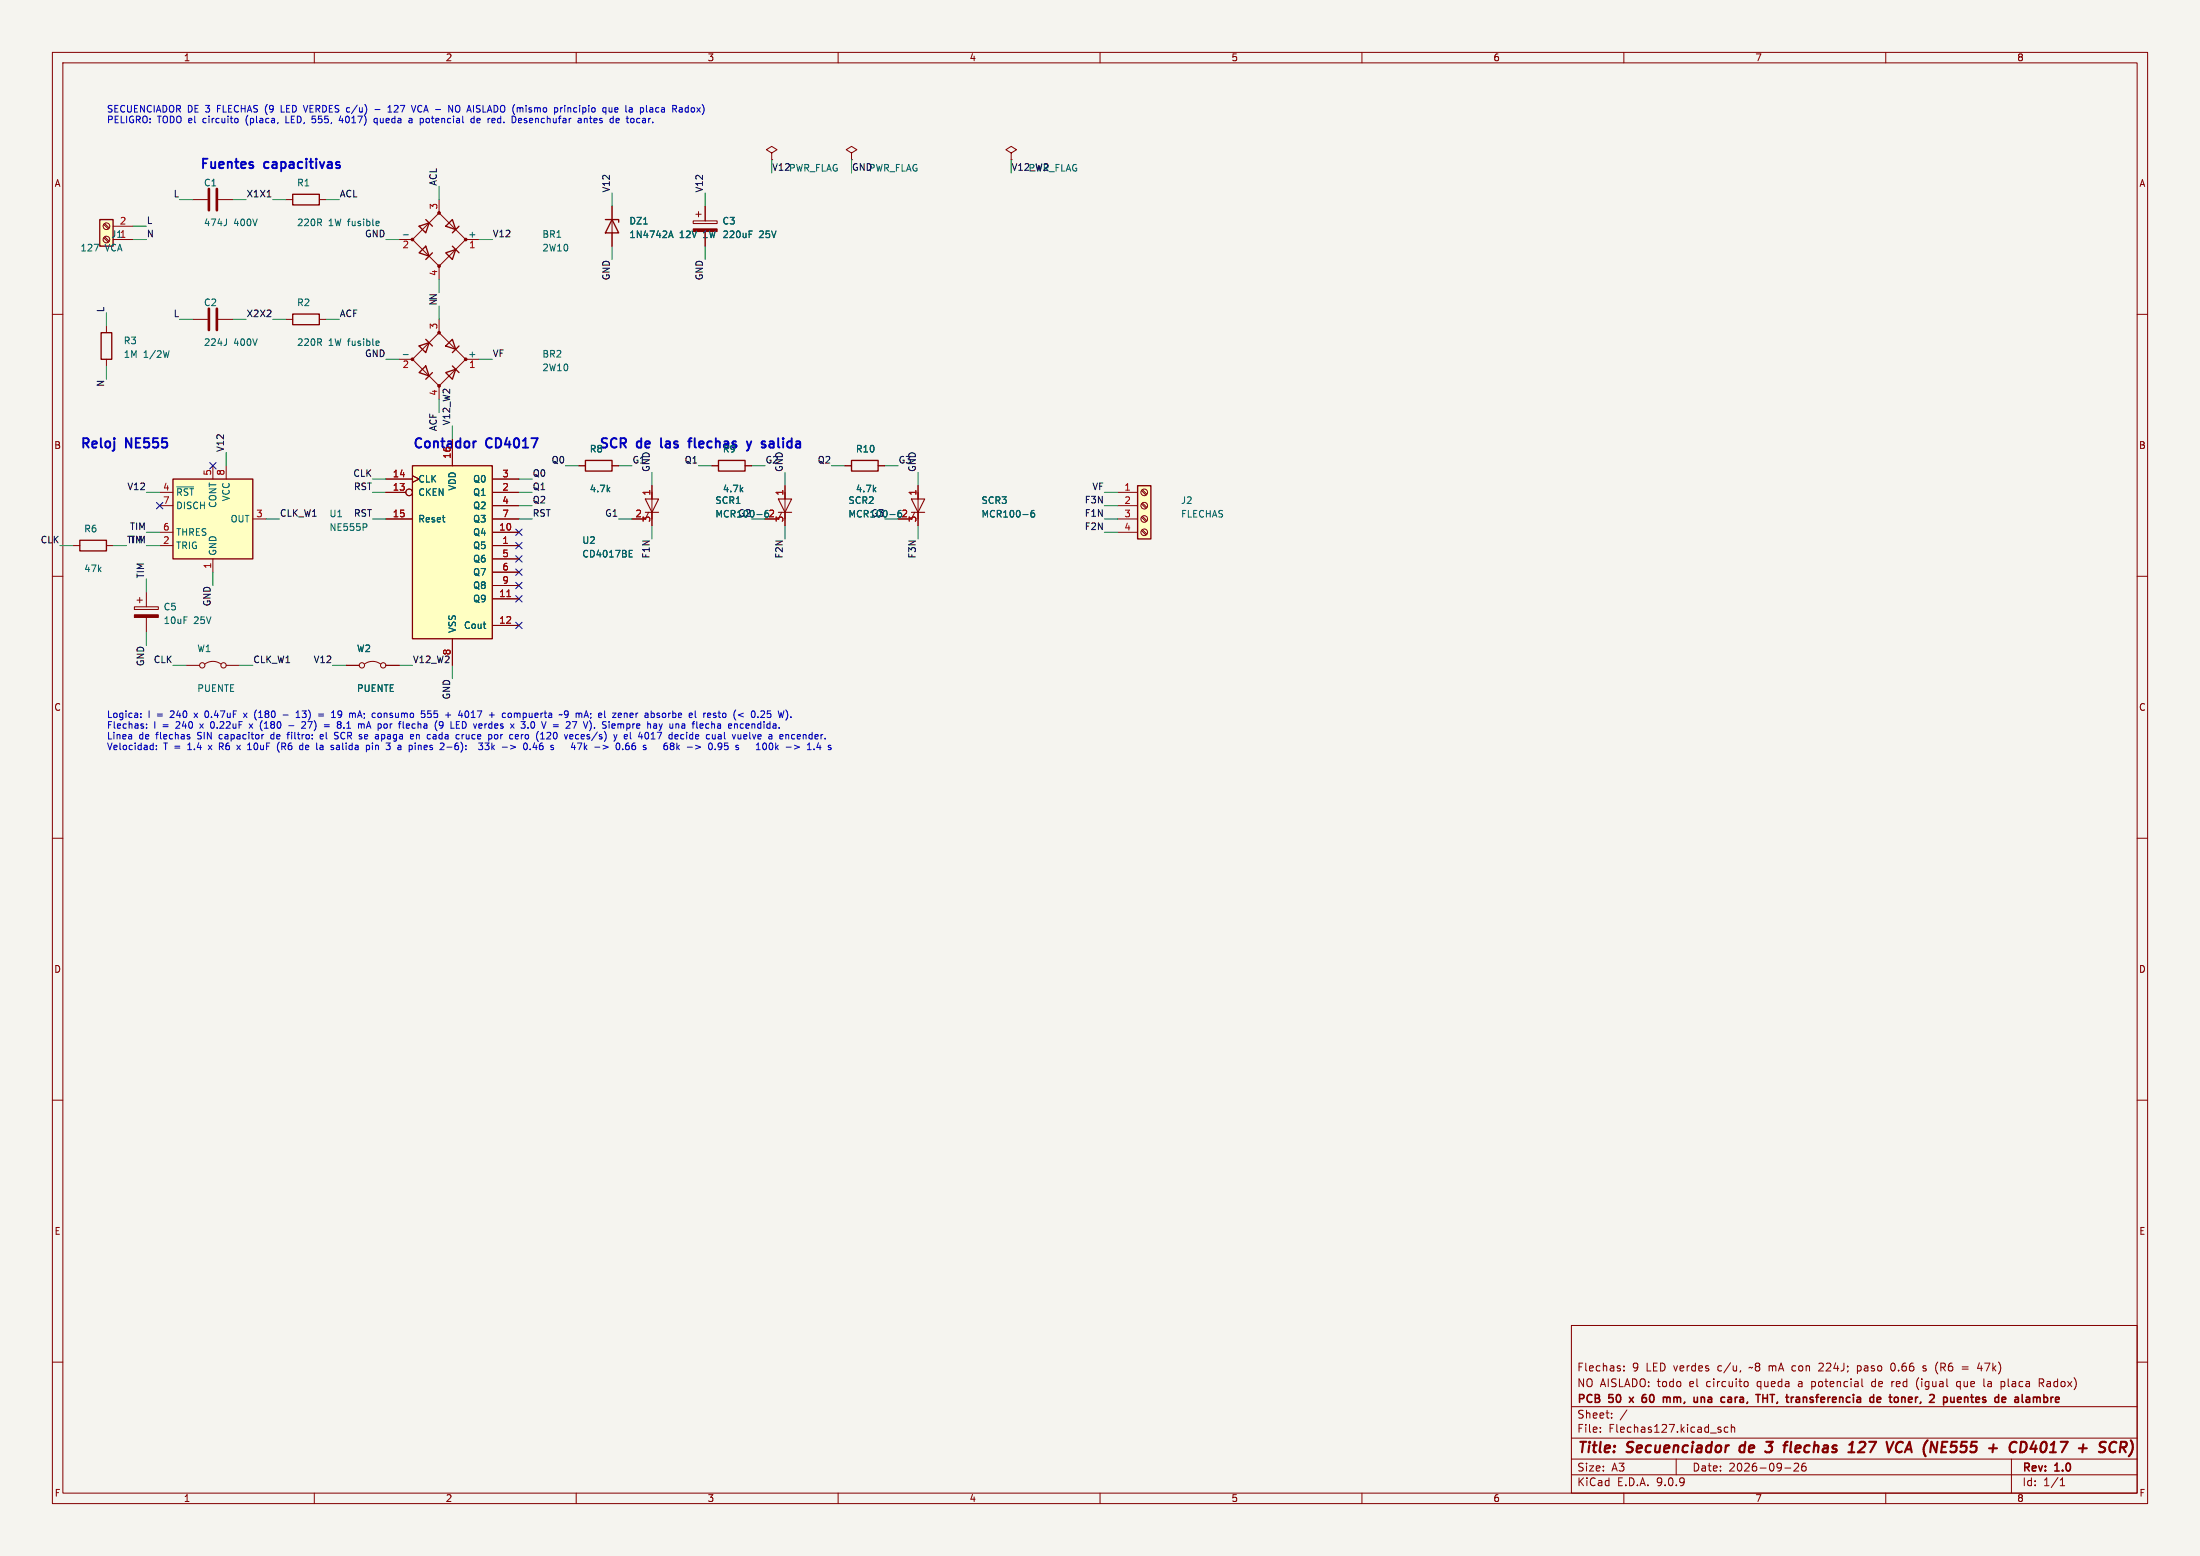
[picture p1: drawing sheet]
<svg xmlns="http://www.w3.org/2000/svg" width="420mm" height="297mm" viewBox="0 0 420 297" stroke-linecap="round" stroke-linejoin="round" font-family="sans-serif">
<path d="M0 0h420v297h-420z" fill="#f5f4ef" stroke="#f5f4ef" stroke-width=".19"/>
<g fill="none" stroke="#840000" stroke-width=".19">
<path d="M10 10h400v277h-400zM12 12h396v273h-396zM60 10v2M110 10v2M160 10v2M210 10v2M260 10v2M310 10v2M360 10v2M54.6 38.1h1.3M61 38.1h1.2M83.8 38.1v2.5"/>
<path d="M76.2 45.7h2.5M78.7 45.7l5.1-5.1 5.1 5.1-5.1 5.1zM83.8 50.8v2.5M88.9 45.7h2.5M10 60h2M36.8 61h2.8M41.7 61h2.7M54.6 61h1.3M61 61h1.2M408 60h2M149.2 97.8l-.6 1.3h-2.6M149.9 92.7v7.6"/>
<path d="M161.3 88.9h1.3M167.6 88.9h1.3M10 110h2M408 110h2M35.6 127h2.5M39.1 126.7a2.54 2.54 0 0 1 3.1 0M43.2 127h2.5M10 160h2M408 160h2M10 210h2M408 210h2M300 253h108v32h-108z"/>
<path d="M369.9 260l-.2 .3M10 260h2M300 278.5h108M300 274.5h108M300 268.5h108M305.5 273.2v.2M305.5 272.5v.1M307.7 270.5v.2M307.7 269.8v.1M310 261.5v.2M310 260.8v.1M310.6 269.1l-1.3 1.9"/>
<path d="M320 278.5v3M328.2 272.9l.3 .1 .1 .2-.2 .2h-.3M328.2 272.4l.3 .1M329.9 272.5l-.5-.1-.2 .3 .1 .6h.6M330.5 272.5l.2-.1 .4 .1 .1 .9M330.5 271.9v1.5M332.3 261.6l-.1 .3M333.2 263.7l.4 .1 .1 .2v.5l-.5 .2M342.5 279.4l.6-.1 .2 .1 .1 .3-1 1.1h1M344.7 279.3a.59 .59 0 0 0-.8 .6v.6l.2 .2 .4 .1 .2-.2 .1-.5-.1-.2h-.5l-.3 .2M345.9 263.7v1.5M345.9 264.6l.1 .1"/>
<path d="M346 263.7l-.1 .1M347.4 260.2l-.2 .1M348 260.8l-.8 .9h.9M354.6 261.6l.4 .1M354.6 260.7v1.5M355 260.7l-.4 .1M355.4 264.5l.3 .2M357.6 263.7l-.3 .3v.4l.3 .3M361.2 263.7v1M361.6 263.7l-.3 .1-.1 .2M361.6 260.3l-.2-.1a.8 .8 0 0 0-.5 .7 .8 .8 0 0 0 .5 .8l.2-.1M366.3 263a1.72 1.72 0 0 0 0 2.3"/>
<path d="M367.7 260.8l-.4-.1-.2 .2 .1 .2 .5 .2v.3h-.6M374.2 263.8l-.4-.1-.3 .3 .2 .6h.5M374.6 260.9h1.1M374.6 261.3h1.1M377.9 260.1l-.4 1.1h.9M378.2 260.7v1M379.7 263.7l-.2 .1M379.7 264.1a.29 .29 0 0 0-.3 .3 .29 .29 0 0 0 .3 .3M382.4 263.7l.3 .3v.4l-.3 .3M384 278.5v6.5M389.3 264l.7-.1 .2-.2-.1-.4-.2-.1h-.6v1.5M389.7 264l.5 .7"/>
<path d="M408 260h2M60 285v2M110 285v2M160 285v2M210 285v2M260 285v2M300 281.5h108M310 285v2M340.7 280.2h1.2M360 285v2M393.3 283.6h.9M393.3 282.5l.4-.4v1.5"/>
<circle cx="38.6" cy="127" r=".51"/>
<circle cx="42.7" cy="127" r=".51"/>
</g>
<g fill="none" stroke="#840000" stroke-width=".4">
<path d="M332.2 276.1l-.2 .7 .4 .4M337.2 275.2h1.2l-.7 .8 .4 .1M338.1 277l-.3 .2h-.6M342 275.2l-.2 1.7 .2 .3M352.9 277.2h1.1M355.8 275.2h-.5l-.3 .2M356 276.1l-1.3 1.1h1.2M362 276.9a.67 .67 0 0 0 1.1 .1M363.3 275.4a.73 .73 0 0 0-1.2 .3M364.5 275.2l-.9 2M385 275.4a.88 .88 0 0 0-1 0 .88 .88 0 0 0-.4 .9 .69 .69 0 0 0 .3 .8 .69 .69 0 0 0 .8 0M386.9 275.7l-.3-.4-.7-.1-.3 2"/>
<path d="M388.3 275.1l-.7 1.4h1.2M388.6 275.9l-.1 1.3M401.3 275.2l.8 .1M401.5 276.3h.2a.51 .51 0 0 1 .1 .6 .51 .51 0 0 1-.4 .3M404 275.4a.88 .88 0 0 0-1 0 .88 .88 0 0 0-.3 .9 .71 .71 0 0 0 .7 .9M406 275.6l-.3-.4h-.8l-.2 2M406.8 274.9a2.32 2.32 0 0 1-.3 3"/>
</g>
<g fill="none" stroke="#840000" stroke-width=".3">
<path d="M311 266.7l.8 1M311.8 266.7l-.8 1M313.6 267.6h.6M313.6 266.8h.6M314.2 266.2a.53 .53 0 0 0-.7 .3M317.8 266.7l.3 .1 .1 .1M318.2 266.9l.2-.2 .4 .1v.1M318.2 266.9v.8M324.8 266.7v1M325.3 266.8l-.3-.1-.2 .1M330 266.7h.3l.2 .2v.8M330.5 267.6l-.5 .1"/>
<path d="M330.5 267l-.5 .1M335.2 266.2h.8M335.6 266.2v1.5M336.5 266.2v1.5M336.5 266.9h.9M337.4 266.2v1.5M337.9 266.2h.9M338.3 266.2v1.5M344.7 266.7l-.4 .1M360.6 266.7h.6M360.8 266.2v1.3l.4 .2M365 266.8v.2l-.7 .2"/>
<path d="M373 267.5l-.4 .2M373 266.7v1M373.9 266.7l-.2 .2v.6l.2 .2M374.4 267l-.7 .2M376.2 266.7h.6M376.4 266.2v1.3l.4 .2M386.8 266.8h.6l.1 .9M387.5 267l-.5 .1a.29 .29 0 0 0-.3 .3 .29 .29 0 0 0 .3 .3l.5-.1M391.5 266.7v1M392 266.7l-.3 .1-.2 .2"/>
</g>
<g fill="#840000" stroke="#840000" stroke-width=".19">
<circle cx="78.7" cy="45.7" r=".25"/>
<circle cx="83.8" cy="40.6" r=".25"/>
<circle cx="83.8" cy="50.8" r=".25"/>
<circle cx="88.9" cy="45.7" r=".25"/>
</g>
<path d="M55.9 37.1h5.1v2h-5.1zM55.9 59.9h5.1v2.1h-5.1zM80 43.2l1.9-.7-.6 2zM80 48.3l1.3-1.3 .6 1.9zM81.3 41.9l1.2 1.3M82.5 48.3l-1.2 1.2M85.1 43.2l1.3-1.3 .6 1.9zM85.1 48.3l1.9-.7-.6 1.9zM86.4 47l1.2 1.3M87.6 43.2l-1.2 1.3M162.6 87.9h5v2h-5z" fill="none" stroke="#840000" stroke-width=".25"/>
<path d="M72 42.2l.3 .1 .1 .2-.6 .2M72.3 43l-.3 .1M77 44.8h1M43.2 64.7v.9l-.1 .3M72 65.1l.3 .1 .1 .2-.6 .1M72.3 65.9h-.3M171.5 97.7v.9M171.5 98l-.1 .2" fill="none" stroke="#006464" stroke-width=".19"/>
<path d="M148.6 95.3h2.5l-1.2 2.5zM148.6 97.8h2.5" fill="none" stroke="#840000" stroke-width=".2"/>
<path d="M39.9 58.9v4.1M41.4 58.9v4.1" fill="none" stroke="#840000" stroke-width=".51"/>
<path d="M33 91.4h15.3v15.3h-15.3z" fill="#ffffc2"/>
<path d="M80 66l1.9-.6-.6 1.9zM80 71.1l1.3-1.2 .6 1.9zM81.3 64.8l1.2 1.2M82.5 71.1l-1.2 1.3M85.1 66l1.3-1.2 .6 1.9zM85.1 71.1l1.9-.6-.6 1.9zM86.4 69.9l1.2 1.2M87.6 66l-1.2 1.3M33 91.4h15.3v15.3h-15.3z" fill="none" stroke="#840000" stroke-width=".25"/>
<g fill="none" stroke="#840000" stroke-width=".19">
<path d="M162.6 29.2l1-.6-1-.7-1.1 .7 1.1 .6v1.3M162.6 30.5h.1M193 29.2l1.1-.6-1.1-.7-1 .7 1 .6v1.3M193 30.5h.1M76.2 68.6h2.5M78.7 68.6l5.1-5.1 5.1 5.1-5.1 5.1zM83.8 61v2.5M83.8 73.7v2.5M88.9 68.6h2.5M30.5 94h2.5M30.5 96.5h2.5M40.6 88.9v2.5"/>
<path d="M43.2 88.9v2.5M48.3 99.1h2.5M123.8 97.8l-.6 1.3h-2.6M124.5 92.7v7.6M30.5 101.6h2.5M30.5 104.1h2.5M40.6 106.7v2.5M66 127h2.6M69.6 126.7a2.54 2.54 0 0 1 3 0M73.7 127h2.5"/>
<circle cx="69.1" cy="127" r=".51"/>
<circle cx="73.2" cy="127" r=".51"/>
</g>
<path d="M77 67.7h1M33.8 92.9h3.1M146.1 97.7v.9M146.1 98l-.1 .2M69.9 100l.1 .2-.1 .4" fill="none" stroke="#006464" stroke-width=".19"/>
<g fill="#840000" stroke="#840000" stroke-width=".19">
<circle cx="78.7" cy="68.6" r=".25"/>
<circle cx="83.8" cy="63.5" r=".25"/>
<circle cx="83.8" cy="73.7" r=".25"/>
<circle cx="88.9" cy="68.6" r=".25"/>
</g>
<path d="M123.2 95.3h2.5l-1.2 2.5zM123.2 97.8h2.5" fill="none" stroke="#840000" stroke-width=".2"/>
<path d="M78.7 88.9h15.3v33h-15.3z" fill="#ffffc2"/>
<path d="M115.6 41.9h2.5v.5M116.8 41.9l1.3 2.6h-2.5zM78.7 88.9h15.3v33h-15.3z" fill="none" stroke="#840000" stroke-width=".25"/>
<g fill="none" stroke="#840000" stroke-width=".19">
<path d="M116.8 39.4v7.6M73.7 91.4h5M73.7 94h3.8M73.7 99.1h5M78.7 90.8l1.3 .6-1.3 .7M86.4 83.8v5.1M94 91.4h5.1M94 94h5.1M94 99.1h5.1M94 96.5h5.1M94 101.6h5.1M94 104.1h5.1"/>
<path d="M94 106.7h5.1M94 109.2h5.1M94 111.8h5.1M94 114.3h5.1M94 119.4h5.1M86.4 121.9v5.1"/>
<circle cx="78.1" cy="94" r=".63"/>
</g>
<path d="M96.8 113.9h.7" fill="none" stroke="#a90000" stroke-width=".19"/>
<path d="M127.7 45.4l.4-1.3 .4 1.3M127.8 45h.6M120.1 105.7h.4M120.1 106.3h.6M120.1 105h.6" fill="none" stroke="#006464" stroke-width=".19"/>
<path d="M217.2 92.7h2.5v10.2h-2.5z" fill="#ffffc2"/>
<path d="M19.3 63.5h2v5.1h-2zM111.8 87.9h5v2h-5zM137.2 87.9h5v2h-5zM217.2 92.7h2.5v10.2h-2.5z" fill="none" stroke="#840000" stroke-width=".25"/>
<g fill="none" stroke="#840000" stroke-width=".19">
<path d="M36.8 38.1h2.8M41.7 38.1h2.7M134.6 39.4v2.8M147.3 29.2l1-.6-1-.7-1 .7 1 .6v1.3M147.3 30.5h.1M132.3 42.2h4.6v.5h-4.6zM132.8 40.9h1.1M133.3 40.4v1M134.6 44.2v2.8M20.3 62.2v1.3M20.3 68.6v1.3M110.5 88.9h1.3"/>
<path d="M116.8 88.9h1.3M135.9 88.9h1.3M142.2 88.9h1.3M174.6 97.8l-.6 1.3h-2.6M175.3 92.7v7.6M213.4 94h3.8M213.4 96.5h3.8M213.4 99.1h3.8M217.9 93.6l.9 .9M217.9 96.2l.9 .8M217.9 98.7l.9 .9M218.1 93.5l.8 .8"/>
<path d="M218.1 96l.8 .9M218.1 98.6l.8 .8M25.7 115.8h4.5v.5h-4.5zM26.2 114.6h1M26.7 114v1.1M27.9 113v2.8M27.9 117.9v2.8M213.4 101.6h3.8M217.9 101.3l.9 .8M218.1 101.1l.8 .8"/>
<circle cx="218.4" cy="96.5" r=".63"/>
<circle cx="218.4" cy="99.1" r=".63"/>
<circle cx="218.4" cy="94" r=".63"/>
<circle cx="218.4" cy="101.6" r=".63"/>
</g>
<g fill="#840000" stroke="#840000" stroke-width=".19">
<path d="M25.7 117.3h4.5v.6h-4.5z"/>
<path d="M132.3 43.7h4.6v.5h-4.6z"/>
</g>
<path d="M43.2 41.8v.9l-.1 .3M143 44.7h.4M143 44.1h.6M32.3 66.9l-.3 1.3M197.4 97.4l-.4 .1a.86 .86 0 0 0 0 1.2l.5-.1v-.4l-.2-.3-.4 .1-.1 .2" fill="none" stroke="#006464" stroke-width=".19"/>
<path d="M174 95.3h2.5l-1.2 2.5zM174 97.8h2.5" fill="none" stroke="#840000" stroke-width=".2"/>
<path d="M39.9 36.1v4M41.4 36.1v4" fill="none" stroke="#840000" stroke-width=".51"/>
<path d="M19 41.9h2.6v5.1h-2.6z" fill="#ffffc2"/>
<path d="M19 41.9h2.6v5.1h-2.6zM15.2 103.1h5.1v2.1h-5.1z" fill="none" stroke="#840000" stroke-width=".25"/>
<g fill="none" stroke="#840000" stroke-width=".19">
<path d="M116.8 39.4v2.5M134.6 39.4v2.8M19.8 45.4l.9 .8M19.8 42.8l.9 .9M20 45.2l.9 .9M20 42.7l.9 .8M21.6 45.7h3.8M21.6 43.2h3.8M116.8 44.5v2.5M134.6 44.2v2.8M73.7 99.1h5M73.7 91.4h5"/>
<path d="M73.7 94h3.8M78.7 90.8l1.3 .6-1.3 .7M86.4 83.8v5.1M94 99.1h5.1M94 91.4h5.1M94 94h5.1M94 96.5h5.1M110.5 88.9h1.3M116.8 88.9h1.3M120.6 99.1h2.6M124.5 92.7v2.6M124.5 97.8v2.5"/>
<path d="M135.9 88.9h1.3M142.2 88.9h1.3M146 99.1h2.6M149.9 92.7v2.6M149.9 97.8v2.5M161.3 88.9h1.3M167.6 88.9h1.3M171.4 99.1h2.6M175.3 92.7v2.6M175.3 97.8v2.5M14 104.1h1.2M20.3 104.1h1.3"/>
<path d="M94 104.1h5.1M94 101.6h5.1M94 106.7h5.1M94 109.2h5.1M94 111.8h5.1M94 114.3h5.1M94 119.4h5.1M66 127h2.6M73.7 127h2.5M86.4 121.9v5.1"/>
<circle cx="20.3" cy="45.7" r=".63"/>
<circle cx="20.3" cy="43.2" r=".63"/>
<circle cx="78.1" cy="94" r=".63"/>
</g>
<g fill="none" stroke="#006464" stroke-width=".19">
<path d="M18 46.6h.8l-.5 1.3M127.7 45.4l.4-1.3 .4 1.3M127.8 45h.6M143 44.7h.4M143 44.1h.6M146.1 97.7v.9M146.1 98l-.1 .2M171.5 97.7v.9M171.5 98l-.1 .2M197.4 97.4l-.4 .1a.86 .86 0 0 0 0 1.2l.5-.1v-.4l-.2-.3-.4 .1-.1 .2M120.1 105.7h.4M120.1 106.3h.6"/>
<path d="M120.1 105h.6"/>
</g>
<path d="M83.3 57.3l-1.3 .7h1.3" fill="none" stroke="#0f0f0f" stroke-width=".19"/>
<g fill="none" stroke="#009600" stroke-width=".19">
<path d="M34.3 38.1h2.5M44.4 38.1h2.6M52.1 38.1h2.5M62.2 38.1h2.6M83.8 35.6v2.5M116.8 36.8v2.6M134.6 36.8v2.6M147.3 30.5v2.5M162.6 30.5v2.5M193 30.5v2.5M20.3 59.7v2.5M25.4 45.7h2.5"/>
<path d="M25.4 43.2h2.5M73.7 45.7h2.5M83.8 53.3v2.6M83.8 58.4v2.6M91.4 45.7h2.6M116.8 47v2.5M134.6 47v2.5M20.3 69.9v2.5M34.3 61h2.5M44.4 61h2.6M52.1 61h2.5M62.2 61h2.6"/>
<path d="M73.7 68.6h2.5M83.8 76.2v2.5M91.4 68.6h2.6M27.9 94h2.6M43.2 86.4v2.5M50.8 99.1h2.5M71.1 99.1h2.6M71.1 94h2.6M71.1 91.4h2.6M86.4 81.3v2.5M99.1 99.1h2.5M99.1 94h2.5"/>
<path d="M99.1 96.5h2.5M99.1 91.4h2.5M107.9 88.9h2.6M118.1 88.9h2.5M118.1 99.1h2.5M124.5 90.2v2.5M133.3 88.9h2.6M143.5 88.9h2.5M143.5 99.1h2.5M149.9 90.2v2.5M158.7 88.9h2.6M168.9 88.9h2.5"/>
<path d="M168.9 99.1h2.5M175.3 90.2v2.5M210.8 99.1h2.6M210.8 94h2.6M210.8 96.5h2.6M11.4 104.1h2.6M21.6 104.1h2.5M27.9 104.1h2.6M27.9 110.5v2.5M27.9 101.6h2.6M40.6 109.2v2.6M124.5 100.3v2.6"/>
<path d="M149.9 100.3v2.6M175.3 100.3v2.6M210.8 101.6h2.6M27.9 120.7v2.5M33 127h2.6M45.7 127h2.6M63.5 127h2.5M76.2 127h2.5M86.4 127v2.5"/>
</g>
<g fill="none" stroke="#000084" stroke-width=".19">
<path d="M29.9 95.9l1.2 1.2M31.1 95.9l-1.2 1.2M40 88.3l1.2 1.2M41.2 88.3l-1.2 1.2M98.5 113.7l1.2 1.2M98.5 111.2l1.2 1.2M98.5 108.6l1.2 1.2M98.5 106.1l1.2 1.2M98.5 103.5l1.2 1.2M98.5 101l1.2 1.2M98.5 118.8l1.2 1.2M99.7 113.7l-1.2 1.2"/>
<path d="M99.7 111.2l-1.2 1.2M99.7 108.6l-1.2 1.2M99.7 106.1l-1.2 1.2M99.7 103.5l-1.2 1.2M99.7 101l-1.2 1.2M99.7 118.8l-1.2 1.2"/>
</g>
<g fill="none" stroke="#0000c2" stroke-width=".36">
<path d="M39.6 30.3h-.8v1.8M45.1 30.3v1.5M58.5 30.3v.2M59.3 30.3v1.5M60.4 30.3v.2M64.8 31.6v.4M16.8 83.8l-.2-.2h-.7v1.8M19.2 83.6v1.6M21.8 83.6v.2M25.1 83.6v1.8l-1.1-1.8v1.8M26.8 83.6h-.9v1.8M28.4 83.6h-.8l-.1 .9"/>
<path d="M30.1 83.6h-.8l-.1 .9M31.8 83.6h-.8l-.1 .9M80.4 83.8l-.1-.1a.65 .65 0 0 0-.8 .2M84.5 83.6v1.6M87.9 83.6v1.8M90.9 84.2l-.4 .1M93.9 83.8l-.1-.1a.65 .65 0 0 0-.9 .2M95.5 83.9l-.4-.3h-.4v1.8M96.8 83.6l-.4 1.2M98.3 83.8l.2-.2 .4 .2M100.1 83.9l.2-.3v1.8M101.4 83.6h1.2l-.7 1.8"/>
<path d="M115.9 83.7l-.7-.1-.2 .2M117.7 83.8l-.1-.1a.65 .65 0 0 0-.8 .2M119.4 83.8l-.2-.2h-.7v1.8M122.4 83.6v1.8M126.2 83.6l.1 1.8M131.3 84.2h.7M132 83.6l-.3 .1-.1 .2v1.5M132.6 83.6v1.6M136.7 83.6v1.8M142.6 84.2l.4 1.2M143 85.4l-.2 .5-.2 .1M143.4 84.2l-.4 1.2"/>
<path d="M145.5 84.3h.6M146.9 84.3h.7M147.7 85.4h-.6M147.7 84.7l-.6 .1M148.6 83.6v1.6M149.5 83.6v.2M151.1 83.6v1.8"/>
</g>
<g fill="none" stroke="#0000c2" stroke-width=".19">
<path d="M45.4 22.7l.1 .5-.2 .2h-.3M53.7 20.1v1.3h.6M54.6 22.2v1.2h.6M59.5 23.3l.5 .1M65.1 22.1l-.4 .9h.8M71.6 20.9h1M72 22.7l-.4-.1-.2 .2 .1 .6h.5M72 22.6v1.3M74.1 21.4h.7M74.1 20.5l.3-.4v1.3M78.1 23.4h.6M78.1 22.7h.5l.1 .7"/>
<path d="M78.7 22.9l-.6 .1M79.4 20.1l-.4 1.3M79.8 20.4v.7M81.4 22.7v.6M85.7 20.1l.7 1.3v-1.3M87.2 20.1l-.1 .1a.81 .81 0 0 0 .1 1.2M90 22.7v.6l.1 .1h.4M90.5 22.2v1.2M91.1 22.8v.6h.4M91.7 22.9l-.6 .1M94.4 23.4h-.3M94.5 22.8v.1l-.6 .1"/>
<path d="M99 22.8v.6h.5M99.6 22.9l-.6 .1M107 20.5v.9M107.4 20.5l-.4 .3M107.8 20.1v.1M107.8 20.5v.9M111 23.4h-.5M111 22.9l-.5 .1M111 22.8v.6M111.6 22.6v.8M112.1 22.8v.6M115.5 20.5l.2 .1"/>
<path d="M115.7 20.5v1.3M115.7 21.3l-.2 .1M116.3 20.5v.8l.3 .1 .2-.1M116.8 20.5v.9M117.4 20.6v.7M117.7 23.4h.4M118 20.8l-.6 .2M118.2 22.8v.1l-.6 .1M119.5 20.1v1.1M121.7 23.4h.3M122 22.6l-.3 .1M124.4 20.5l.2 .2v.7"/>
<path d="M124.6 21.3l-.4 .1M124.6 20.8l-.4 .1M131.4 20.6l-.4-.1-.2 .3 .1 .5h.5M131.4 20.1v1.3M26.9 136.8v.2M26.9 136.2v.1M28 138.9v.1M28 138.2v.1M39.3 135.8l-.2 .4 .2 .7M40.3 138l-.1 .5 .2 .4M46.5 136.1l.7 .9M47.2 136.1l-.7 .9"/>
<path d="M47.6 138.2l.6 .8M48.2 138.2l-.6 .8M48.9 137.4h.1M49 135.5l-.3 .4M50 139.4l.1 .1M54 136.5h1M55.1 138.5h1M55.3 139.8l-.3 .2v1.1M56.5 137h.7M56.5 136.1l.4-.4v1.3M58.3 138.3l-.7 .7h.7M60.8 136.3h1"/>
<path d="M60.8 136.7h1M61.9 138.3h1M61.9 138.7h1M63.3 136.1l.4-.4v1.3M64.1 139.8h-.1M64.4 139.8h.2M64.6 137h.3M64.9 137.7l-.4 .1-.1 .4M65 135.7h-.3l-.2 .2 .1 .5 .4 .1M65.1 138v.2M65.7 138.9v.1M67.7 136.1l.1 .2v.7"/>
<path d="M68.7 135.7l-.4 1.3M69 138.2v.1M69.5 138.2v.8M70.4 137.7l-.5 1.3M72.4 136.1l.3 .1 .1 .2M72.8 136.7l-.1 .2-.3 .1M73.7 138.2l.2 .2M73.9 138.8l-.2 .2M77 137.7v1.1M77.6 138.8l.2 .2 .3-.1M78.1 138.2h-.3l-.2 .1M78.2 138.5l-.6 .1"/>
<path d="M81 136.2l.1 .2-.1 .5M81.1 135.7h-.6l-.1 .6M82.3 135.7h-.6l-.1 .6 .2-.1h.4l.1 .2v.4l-.2 .2-.5-.2M84.6 138.3l-.3 .2-.4-.1M84.6 138a.84 .84 0 0 1-.4 1h-.2M87.9 135.6l-.4 .9M88.3 137.7v1.3h.3M88.9 135.8l.2-.1a.72 .72 0 0 1 .1 1.3M96 136.2v.6M98.2 136.1v.9M98.7 136.2l-.3-.1-.2 .1M100.2 138.3v.2"/>
<path d="M100.2 138.8l-.2 .2-.5-.1M103.6 139.8v1.3M105.6 138.7h1M108 135.7h.2l.3 .2a.84 .84 0 0 1-.4 1.1M108.5 136.2l-.3 .3h-.2M111.4 137.7l.4 1.3M115 138.9l.5 .1M115.1 138.2l.1 .1M116.9 136.1h.7l-.7 .9h.7M118.5 138.3l.2-.1 .4 .1M120.3 139.8v1.1M120.7 136.1l-.4 .2v.6l.4 .1"/>
<path d="M120.9 136.4l-.6 .1M122.2 139.7l-.3 .9h.8M124.3 135.7v1.3M124.7 139.8v1.3M127 136.2l-.3-.1-.3 .3 .1 .4 .2 .2 .3-.1M132.1 138.2h.5M133 137.7v1.1M134.7 136.1l-.3 .3M135.6 136.2l-.3-.1-.2 .2v.6h.5M135.7 136.4l-.6 .1M135.9 137.7v1.3M136.2 138.2l.2 .1v.7"/>
<path d="M138 136.2l.3-.1 .3 .3M138.3 139.8v1.1l.2 .2M138.6 136.7l-.3 .3-.3-.2M140.5 135.5l-.1 .1M142.6 138.2h.3l.1 .3-.6 .1M142.9 138.9l-.3 .1M143.1 139.8v1.1l.2 .2M143.5 135.9l.2-.2a.68 .68 0 0 1 .5 .6 .68 .68 0 0 1-.5 .7l-.2-.3M143.5 138.2v.8M143.9 138.2l-.4 .1M147.1 136.3v.5M28.9 142.2l.3 .1"/>
<path d="M29.2 141.8v1.3M29.2 143l-.3 .1M29.9 143v.1M29.9 142.3v.1M35.9 140.6l.3 .1 .1 .2-.5 .2M35.9 140.2l.3 .1M41.9 141.8v1.3M41.9 142.5h.5M45.2 142.2l.7 .9M45.9 142.2l-.7 .9M47.3 143.1h.7M47.6 141.8v1.3"/>
<path d="M50.2 140.2l-.1 .1M51.7 140.3v.5l.1 .2M53.1 142a1.48 1.48 0 0 0 .2 1.6M54.8 140.2h.5M57.4 142.2l.4 .1M57.8 143l-.4 .1M57.8 141.8v1.3M61.1 143h.6M61.1 142.3h.5M61.1 140.4l.1 .6h.5M61.7 142.6l-.6 .1M61.7 140.5l-.6 .1"/>
<path d="M64 140.3l.6 .4-.2 .3-.4 .1M64.6 142.2l-.3 .1M64.7 142.6h-.3l-.2 .2 .1 .2 .4 .1M70.1 142.2l.3 .1 .2 .2-.1 .5-.4 .1M71.1 142.2v.9M78.8 140.2l.2 .3-.6 .1M78.9 141l-.1 .1M79.3 141.8v.1M79.5 140.2v.9M79.9 140.2l-.4 .1M79.9 142.3h.5M82.7 141l.4 .1"/>
<path d="M82.7 140.3h.5M83.1 140.6h-.4M85.3 142.6h1M88.2 140.2v.9M88.6 140.2l-.4 .2M92.1 141.8l-.4 .5 .4 .1v.6l-.2 .1-.5-.1M93.4 141.8l-.5 .5 .4 .1v.6l-.2 .1-.5-.1M93.9 141.8v1.3M94 142.6l.4 .5M94.4 142.2l-.5 .5M94.5 140.3l.3-.1 .2 .2v.4l-.2 .3-.3-.1-.1-.2zM95.9 142.6h1"/>
<path d="M97.5 142.2l.9 .4-.9 .4M98.8 140.2l.2 .3-.6 .1M98.9 141l-.1 .1M102.1 141.8l-.3 .9h.7M102.4 142.2v.9M103.2 141.9l-.2 1 .2 .2M103.2 142.3l-.2 .3M105.1 140.3l-.7 .8h.7M109.3 140.3l.1 .2-.6 .1M109.4 141.8l-.3 .9M110.2 141.8h.9l-.6 1.3M110.3 140.2l-.3 .1-.1 .1v.5l.4 .2"/>
<path d="M111.6 141.8v1.3M111.7 142.6l.3 .5M112 142.2l-.4 .5M117.6 142.3l.1 .7M117.9 141.8l.4 .3M119.2 140.4v.6h.5M119.8 140.4v.1l-.6 .1M120 141.8l-.3 .1-.2 .2M120.6 142.4v.5l.3 .2 .4-.1v-.6M120.7 142.4l-.1 .2M124.3 141.1h.7M126.9 141.9l-.2 1 .3 .2 .4-.1"/>
<path d="M127.4 142.4l-.4-.1-.3 .3M129.2 141.8v1.3M129.3 142.6l.4 .5M129.7 142.2l-.5 .5M130.1 141h.4M131.2 142.6h1M135.9 142.1v.8M136.5 143v.1M137.3 140.2l.3 .1 .1 .8M137.3 141.8h.3l.2 .3M137.7 141l-.4 .1M137.7 140.5l-.4 .1"/>
<path d="M139 141.8h-.7v.6M140.5 143h.4M140.9 142.3l-.3-.1-.1 .2v.2l.4 .1M145.7 142.1l-.1 .5 .1 .4 .3 .1 .3-.2M148.1 141.8v1.3M148.2 142.6l.4 .5M148.6 142.2l-.5 .5M150 140.3l.2-.1 .3 .1 .1 .8M150 140.2v.9M150.1 142.6h.9M156.2 141.8l-.3 .9h.8M156.6 142.2v.9"/>
</g>
<path d="M96.8 113.9h.7" fill="none" stroke="#a90000" stroke-width=".19"/>
<g font-size="2.8" fill="#840000">
<text x="301" y="277.9">Title:</text>
<text x="310.6" y="277.9">Secuenciador</text>
<text x="333" y="277.9">de</text>
<text x="338.8" y="277.9">3</text>
<text x="343" y="277.9">flechas</text>
<text x="356.2" y="277.9">127</text>
<text x="364.3" y="277.9">VCA (NE555</text>
<text x="385.3" y="277.9">+</text>
<text x="390.1" y="277.9">CD4017</text>
<text x="404" y="277.9">+</text>
</g>
<g font-size="2.5" fill="#0000c2">
<text x="38.1" y="33.1">Fuentes</text>
<text x="50.6" y="33.1">capacitivas</text>
<text x="15.2" y="86.4">Reloj</text>
<text x="24.1" y="86.4">NE555</text>
<text x="78.7" y="86.4">Contador</text>
<text x="92.9" y="86.4">CD4017</text>
<text x="114.3" y="86.4">SCR</text>
<text x="121.7" y="86.4">de</text>
<text x="127" y="86.4">las</text>
<text x="133.1" y="86.4">flechas</text>
<text x="145" y="86.4">y</text>
<text x="148.4" y="86.4">salida</text>
</g>
<g font-size="2.1" fill="#840000">
<text x="301" y="262">Flechas:</text>
<text x="311.6" y="262">9</text>
<text x="314.3" y="262">LED verdes</text>
<text x="328.2" y="262">c/u,</text>
<text x="334.4" y="262">~8 mA con</text>
<text x="348.1" y="262">224J;</text>
<text x="355.5" y="262">paso</text>
<text x="362.1" y="262">0.66</text>
<text x="368.4" y="262">s</text>
<text x="370.9" y="262">(R6</text>
<text x="379.3" y="262">47k)</text>
<text x="301" y="268.2">PCB</text>
<text x="301" y="265">NO AISLADO: todo</text>
<text x="307.2" y="268.2">50</text>
<text x="311.8" y="268.2">x</text>
<text x="314.8" y="268.2">60</text>
<text x="319.4" y="268.2">mm,</text>
<text x="322.7" y="265">el</text>
<text x="325.8" y="268.2">una</text>
<text x="326" y="265">circuito</text>
<text x="331.7" y="268.2">cara,</text>
<text x="335.8" y="265">queda</text>
<text x="339" y="268.2">THT,</text>
<text x="343.9" y="265">a</text>
<text x="345.4" y="268.2">transferencia</text>
<text x="346.5" y="265">potencial</text>
<text x="358.2" y="265">de</text>
<text x="361.9" y="268.2">de</text>
<text x="362.1" y="265">red</text>
<text x="366.3" y="268.2">toner,</text>
<text x="367" y="265">(igual</text>
<text x="374.5" y="268.2">2</text>
<text x="374.9" y="265">que</text>
<text x="377.7" y="268.2">puentes</text>
<text x="380.2" y="265">la</text>
<text x="383.6" y="265">placa</text>
<text x="388.1" y="268.2">de</text>
<text x="391" y="265">Radox)</text>
<text x="392.5" y="268.2">alambre</text>
<text x="301" y="273.7">File:</text>
<text x="301" y="271">Sheet:</text>
<text x="307.1" y="273.7">Flechas127.kicad_sch</text>
<text x="301" y="281.1">Size:</text>
<text x="307.6" y="281.1">A3</text>
<text x="323" y="281.1">Date:</text>
<text x="330" y="281.1">2026-09-26</text>
<text x="386" y="281.3">Rev:</text>
<text x="392.4" y="281.3">1.0</text>
<text x="301" y="283.9">KiCad</text>
<text x="308.7" y="283.9">E.D.A.</text>
<text x="316.3" y="283.9">9.0.9</text>
<text x="386" y="283.9">Id:</text>
<text x="390.1" y="283.9">1/1</text>
</g>
<g font-size="1.8" fill="#840000">
<text x="35" y="11.9">1</text>
<text x="85" y="11.9">2</text>
<text x="135" y="11.9">3</text>
<text x="185" y="11.9">4</text>
<text x="235" y="11.9">5</text>
<text x="285" y="11.9">6</text>
<text x="335" y="11.9">7</text>
<text x="385" y="11.9">8</text>
<text x="10.3" y="35.9">A</text>
<text x="408.3" y="35.9">A</text>
<text x="10.3" y="85.9">B</text>
<text x="408.2" y="85.9">B</text>
<text x="10.3" y="135.9">C</text>
<text x="408.2" y="135.9">C</text>
<text x="10.3" y="185.9">D</text>
<text x="408.2" y="185.9">D</text>
<text x="10.3" y="235.9">E</text>
<text x="408.3" y="235.9">E</text>
<text x="10.3" y="285.9">F</text>
<text x="35" y="286.9">1</text>
<text x="85" y="286.9">2</text>
<text x="135" y="286.9">3</text>
<text x="185" y="286.9">4</text>
<text x="235" y="286.9">5</text>
<text x="285" y="286.9">6</text>
<text x="335" y="286.9">7</text>
<text x="385" y="286.9">8</text>
<text x="408.3" y="285.9">F</text>
</g>
<g font-size="1.8" fill="#0000c2">
<text x="20.3" y="21.8">SECUENCIADOR DE 3</text>
<text x="20.3" y="23.8">PELIGRO:</text>
<text x="30" y="23.8">TODO el</text>
<text x="39" y="23.8">circuito</text>
<text x="41.7" y="21.8">FLECHAS (9</text>
<text x="47.4" y="23.8">(placa,</text>
<text x="54.3" y="21.8">LED VERDES c/u)</text>
<text x="55.2" y="23.8">LED,</text>
<text x="60.4" y="23.8">555,</text>
<text x="65.8" y="23.8">4017)</text>
<text x="72.7" y="23.8">queda</text>
<text x="75.5" y="21.8">127</text>
<text x="79.5" y="23.8">a</text>
<text x="80.3" y="21.8">VCA -</text>
<text x="81.9" y="23.8">potencial</text>
<text x="87.7" y="21.8">NO AISLADO (mismo</text>
<text x="91.8" y="23.8">de</text>
<text x="95.2" y="23.8">red.</text>
<text x="100" y="23.8">Desenchufar</text>
<text x="108.5" y="21.8">principio</text>
<text x="112.9" y="23.8">antes</text>
<text x="118" y="21.8">que</text>
<text x="119.2" y="23.8">de</text>
<text x="122.5" y="21.8">la</text>
<text x="122.6" y="23.8">tocar.</text>
<text x="125.5" y="21.8">placa</text>
<text x="131.9" y="21.8">Radox)</text>
<text x="20.3" y="137.4">Logica:</text>
<text x="28.3" y="137.4">I</text>
<text x="30" y="137.4">=</text>
<text x="32.8" y="137.4">240</text>
<text x="37.6" y="137.4">x</text>
<text x="39.8" y="137.4">0.47uF</text>
<text x="47.4" y="137.4">x</text>
<text x="49.6" y="137.4">(180</text>
<text x="58" y="137.4">13)</text>
<text x="62.4" y="137.4">=</text>
<text x="65.2" y="137.4">19</text>
<text x="68.8" y="137.4">mA;</text>
<text x="73.3" y="137.4">consumo</text>
<text x="82.9" y="137.4">555</text>
<text x="87.7" y="137.4">+</text>
<text x="90.5" y="137.4">4017</text>
<text x="96.5" y="137.4">+</text>
<text x="99.2" y="137.4">compuerta</text>
<text x="110.4" y="137.4">~9</text>
<text x="113.6" y="137.4">mA;</text>
<text x="118.2" y="137.4">el</text>
<text x="121.1" y="137.4">zener</text>
<text x="127.4" y="137.4">absorbe</text>
<text x="136.1" y="137.4">el</text>
<text x="139" y="137.4">resto</text>
<text x="145" y="137.4">(&lt;</text>
<text x="148.6" y="137.4">0.25</text>
<text x="20.3" y="139.4">Flechas:</text>
<text x="20.3" y="141.5">Linea</text>
<text x="20.3" y="143.5">Velocidad:</text>
<text x="26.5" y="141.5">de</text>
<text x="29.4" y="139.4">I</text>
<text x="29.9" y="141.5">flechas</text>
<text x="31.1" y="139.4">=</text>
<text x="31.2" y="143.5">T =</text>
<text x="33.9" y="139.4">240</text>
<text x="36.1" y="143.5">1.4</text>
<text x="38" y="141.5">SIN</text>
<text x="38.7" y="139.4">x</text>
<text x="40.3" y="143.5">x</text>
<text x="40.9" y="139.4">0.22uF</text>
<text x="42.3" y="141.5">capacitor</text>
<text x="42.5" y="143.5">R6</text>
<text x="46.2" y="143.5">x</text>
<text x="48.4" y="143.5">10uF</text>
<text x="48.5" y="139.4">x</text>
<text x="50.7" y="139.4">(180</text>
<text x="52.4" y="141.5">de</text>
<text x="54.2" y="143.5">(R6</text>
<text x="55.8" y="141.5">filtro:</text>
<text x="58.7" y="143.5">de</text>
<text x="59.1" y="139.4">27)</text>
<text x="62.1" y="143.5">la</text>
<text x="62.2" y="141.5">el</text>
<text x="63.5" y="139.4">=</text>
<text x="65.1" y="143.5">salida</text>
<text x="65.1" y="141.5">SCR se</text>
<text x="66.3" y="139.4">8.1</text>
<text x="70.5" y="139.4">mA</text>
<text x="72" y="143.5">pin</text>
<text x="73.3" y="141.5">apaga</text>
<text x="74.4" y="139.4">por</text>
<text x="76.1" y="143.5">3</text>
<text x="78.4" y="143.5">a</text>
<text x="78.7" y="139.4">flecha</text>
<text x="80.2" y="141.5">en</text>
<text x="80.8" y="143.5">pines</text>
<text x="83.7" y="141.5">cada</text>
<text x="85.7" y="139.4">(9</text>
<text x="86.9" y="143.5">2-6):</text>
<text x="88.9" y="139.4">LED verdes</text>
<text x="89.4" y="141.5">cruce</text>
<text x="95.7" y="141.5">por</text>
<text x="99.4" y="143.5">-&gt;</text>
<text x="100" y="141.5">cero</text>
<text x="100.8" y="139.4">x</text>
<text x="103" y="139.4">3.0</text>
<text x="103.7" y="143.5">0.46</text>
<text x="105.3" y="141.5">(120</text>
<text x="107.2" y="139.4">V =</text>
<text x="109.1" y="143.5">s</text>
<text x="110.9" y="141.5">veces/s)</text>
<text x="112.2" y="139.4">27</text>
<text x="113.6" y="143.5">47k</text>
<text x="115.8" y="139.4">V).</text>
<text x="118.2" y="143.5">-&gt;</text>
<text x="119.5" y="139.4">Siempre</text>
<text x="120.6" y="141.5">y</text>
<text x="122.5" y="143.5">0.66</text>
<text x="122.7" y="141.5">el</text>
<text x="125.6" y="141.5">4017</text>
<text x="127.9" y="143.5">s</text>
<text x="128.3" y="139.4">hay</text>
<text x="131.6" y="141.5">decide</text>
<text x="132.5" y="143.5">68k</text>
<text x="132.8" y="139.4">una</text>
<text x="137.1" y="143.5">-&gt;</text>
<text x="137.4" y="139.4">flecha</text>
<text x="139" y="141.5">cual</text>
<text x="141.4" y="143.5">0.95</text>
<text x="144.2" y="141.5">vuelve</text>
<text x="144.4" y="139.4">encendida.</text>
<text x="146.8" y="143.5">s</text>
<text x="151.3" y="141.5">a</text>
<text x="151.4" y="143.5">100k</text>
<text x="153.6" y="141.5">encender.</text>
<text x="157.2" y="143.5">-&gt;</text>
</g>
<g font-size="1.8" fill="#006464">
<text x="38.8" y="35.8">C1</text>
<text x="56.6" y="35.8">R1</text>
<text x="196.2" y="32.9">PWR_FLAG</text>
<text x="21.1" y="45.6">J11</text>
<text x="38.8" y="43.4">474J</text>
<text x="44.6" y="43.4">400V</text>
<text x="56.6" y="43.4">220R</text>
<text x="62.7" y="43.4">1W fusible</text>
<text x="89.3" y="45.5">+</text>
<text x="103.4" y="45.6">BR1</text>
<text x="120" y="45.6">1N4742A</text>
<text x="120" y="43">DZ1</text>
<text x="129.7" y="45.6">12V</text>
<text x="134.4" y="45.6">1W 220uF</text>
<text x="137.8" y="43">C3</text>
<text x="144.9" y="45.6">25V</text>
<text x="15.3" y="48.2">127</text>
<text x="20.1" y="48.2">VCA</text>
<text x="103.4" y="48.2">2W10</text>
<text x="38.8" y="58.6">C2</text>
<text x="56.6" y="58.6">R2</text>
<text x="23.5" y="65.9">R3</text>
<text x="23.5" y="68.5">1M</text>
<text x="27.4" y="68.5">1/2W</text>
<text x="38.8" y="66.2">224J</text>
<text x="44.6" y="66.2">400V</text>
<text x="56.6" y="66.2">220R</text>
<text x="62.7" y="66.2">1W fusible</text>
<text x="89.3" y="68.3">+</text>
<text x="103.4" y="68.4">BR2</text>
<text x="103.4" y="71">2W10</text>
<text x="112.5" y="86.6">R8</text>
<text x="137.9" y="86.6">R9</text>
<text x="163.3" y="86.6">R10</text>
<text x="33.5" y="94.8">~{RST}</text>
<text x="44" y="95.8" transform="rotate(-90 44 95.8)">VCC</text>
<text x="79.8" y="92.3">CLK</text>
<text x="79.8" y="94.8">CKEN</text>
<text x="87.2" y="93.7" transform="rotate(-90 87.2 93.7)">VDD</text>
<text x="90.2" y="92.3">Q0</text>
<text x="90.2" y="94.8">Q1</text>
<text x="112.5" y="94.2">4.7k</text>
<text x="137.9" y="94.2">4.7k</text>
<text x="163.3" y="94.2">4.7k</text>
<text x="16" y="101.8">R6</text>
<text x="33.5" y="97.4">DISCH</text>
<text x="41.5" y="97" transform="rotate(-90 41.5 97)">CONT</text>
<text x="43.9" y="99.9">OUT</text>
<text x="62.8" y="98.9">U1</text>
<text x="62.8" y="101.5">NE555P</text>
<text x="79.8" y="99.9">Reset</text>
<text x="90.2" y="97.4">Q2</text>
<text x="90.2" y="99.9">Q3</text>
<text x="136.5" y="96.4">SCR1</text>
<text x="136.5" y="99">MCR100-6</text>
<text x="140.8" y="98.7">G2</text>
<text x="161.9" y="96.4">SCR2</text>
<text x="161.9" y="99">MCR100-6</text>
<text x="166.2" y="98.7">G3</text>
<text x="172" y="98.8">2</text>
<text x="187.3" y="96.4">SCR3</text>
<text x="187.3" y="99">MCR100-6</text>
<text x="225.4" y="96.4">J2</text>
<text x="225.4" y="99">FLECHAS</text>
<text x="33.5" y="102.5">THRES</text>
<text x="33.5" y="105">TRIG</text>
<text x="41.5" y="106.2" transform="rotate(-90 41.5 106.2)">GND</text>
<text x="90.2" y="102.5">Q4</text>
<text x="90.2" y="105">Q5</text>
<text x="90.2" y="107.5">Q6</text>
<text x="111.1" y="104">U2</text>
<text x="111.1" y="106.6">CD4017BE</text>
<text x="16" y="109.4">47k</text>
<text x="90.2" y="110.1">Q7</text>
<text x="90.2" y="112.6">Q8</text>
<text x="31.1" y="116.7">C5</text>
<text x="31.1" y="119.3">10uF</text>
<text x="37" y="119.3">25V</text>
<text x="90.2" y="115.2">Q9</text>
<text x="37.6" y="124.7">W1</text>
<text x="68" y="124.7">W2</text>
<text x="87.2" y="120.9" transform="rotate(-90 87.2 120.9)">VSS</text>
<text x="88.5" y="120.2">Cout</text>
<text x="37.6" y="132.3">PUENTE</text>
<text x="68" y="132.3">PUENTE</text>
</g>
<g font-size="1.8" fill="#0f0f0f">
<text x="83.5" y="35.6" transform="rotate(-90 83.5 35.6)">ACL</text>
<text x="147.3" y="32.7">V12PWR_FLAG</text>
<text x="162.6" y="32.7">GNDPWR_FLAG</text>
<text x="193" y="32.7">V12_W2</text>
<text x="33.1" y="37.8">L</text>
<text x="47" y="37.8">X1X1</text>
<text x="64.8" y="37.8">ACL</text>
<text x="116.5" y="36.8" transform="rotate(-90 116.5 36.8)">V12</text>
<text x="134.3" y="36.8" transform="rotate(-90 134.3 36.8)">V12</text>
<text x="27.9" y="45.4">N</text>
<text x="27.9" y="42.8">L</text>
<text x="69.6" y="45.4">GND</text>
<text x="94" y="45.4">V12</text>
<text x="116.5" y="53.6" transform="rotate(-90 116.5 53.6)">GND</text>
<text x="134.3" y="53.6" transform="rotate(-90 134.3 53.6)">GND</text>
<text x="20" y="59.7" transform="rotate(-90 20 59.7)">L</text>
<text x="83.5" y="57.4" transform="rotate(-90 83.5 57.4)">N</text>
<text x="33.1" y="60.6">L</text>
<text x="47" y="60.6">X2X2</text>
<text x="64.8" y="60.6">ACF</text>
<text x="69.6" y="68.2">GND</text>
<text x="94" y="68.2">VF</text>
<text x="20" y="73.9" transform="rotate(-90 20 73.9)">N</text>
<text x="83.5" y="82.4" transform="rotate(-90 83.5 82.4)">ACF</text>
<text x="86" y="81.3" transform="rotate(-90 86 81.3)">V12_W2</text>
<text x="42.8" y="86.4" transform="rotate(-90 42.8 86.4)">V12</text>
<text x="105.2" y="88.6">Q0</text>
<text x="120.6" y="88.6">G1</text>
<text x="130.6" y="88.6">Q1</text>
<text x="146" y="88.6">G2</text>
<text x="156" y="88.6">Q2</text>
<text x="171.4" y="88.6">G3</text>
<text x="24.2" y="93.6">V12</text>
<text x="67.3" y="91.1">CLK</text>
<text x="67.5" y="93.6">RST</text>
<text x="101.6" y="91.1">Q0</text>
<text x="101.6" y="93.6">Q1</text>
<text x="124.1" y="90.2" transform="rotate(-90 124.1 90.2)">GND</text>
<text x="149.5" y="90.2" transform="rotate(-90 149.5 90.2)">GND</text>
<text x="174.9" y="90.2" transform="rotate(-90 174.9 90.2)">GND</text>
<text x="208.4" y="93.6">VF</text>
<text x="24.7" y="101.3">TIM</text>
<text x="53.3" y="98.7">CLK_W1</text>
<text x="67.5" y="98.7">RST</text>
<text x="101.6" y="96.2">Q2</text>
<text x="101.6" y="98.7">RST</text>
<text x="115.4" y="98.7">G1</text>
<text x="207" y="101.3">F2N</text>
<text x="207" y="98.7">F1N</text>
<text x="207" y="96.2">F3N</text>
<text x="7.7" y="103.8">CLK</text>
<text x="24.7" y="103.8">TIM</text>
<text x="124.1" y="106.7" transform="rotate(-90 124.1 106.7)">F1N</text>
<text x="149.5" y="106.7" transform="rotate(-90 149.5 106.7)">F2N</text>
<text x="174.9" y="106.7" transform="rotate(-90 174.9 106.7)">F3N</text>
<text x="27.6" y="110.5" transform="rotate(-90 27.6 110.5)">TIM</text>
<text x="40.3" y="115.8" transform="rotate(-90 40.3 115.8)">GND</text>
<text x="27.6" y="127.3" transform="rotate(-90 27.6 127.3)">GND</text>
<text x="29.2" y="126.7">CLK</text>
<text x="48.3" y="126.7">CLK_W1</text>
<text x="59.8" y="126.7">V12</text>
<text x="78.7" y="126.7">V12_W2</text>
<text x="86" y="133.6" transform="rotate(-90 86 133.6)">GND</text>
</g>
<g font-size="1.8" fill="#a90000">
<text x="83.6" y="40.1" transform="rotate(-90 83.6 40.1)">3</text>
<text x="22.8" y="42.9">2</text>
<text x="76.8" y="47.7">2</text>
<text x="89.5" y="47.7">1</text>
<text x="83.6" y="52.8" transform="rotate(-90 83.6 52.8)">4</text>
<text x="83.6" y="62.9" transform="rotate(-90 83.6 62.9)">3</text>
<text x="76.8" y="70.6">2</text>
<text x="89.5" y="70.6">1</text>
<text x="83.6" y="75.6" transform="rotate(-90 83.6 75.6)">4</text>
<text x="86.1" y="87.7" transform="rotate(-90 86.1 87.7)">16</text>
<text x="31" y="93.7">4</text>
<text x="40.4" y="90.9" transform="rotate(-90 40.4 90.9)">5</text>
<text x="42.9" y="90.9" transform="rotate(-90 42.9 90.9)">8</text>
<text x="74.9" y="91.2">14</text>
<text x="74.9" y="93.7">13</text>
<text x="95.8" y="91.2">3</text>
<text x="95.8" y="93.7">2</text>
<text x="124.2" y="94.7" transform="rotate(-90 124.2 94.7)">1</text>
<text x="149.6" y="94.7" transform="rotate(-90 149.6 94.7)">1</text>
<text x="175" y="94.7" transform="rotate(-90 175 94.7)">1</text>
<text x="214.6" y="93.7">1</text>
<text x="31" y="96.3">7</text>
<text x="31" y="101.3">6</text>
<text x="48.8" y="98.8">3</text>
<text x="74.9" y="98.8">15</text>
<text x="95.2" y="101.3">10</text>
<text x="95.8" y="96.3">4</text>
<text x="95.8" y="98.8">7</text>
<text x="121.2" y="98.8">2</text>
<text x="124.2" y="99.8" transform="rotate(-90 124.2 99.8)">3</text>
<text x="146.6" y="98.8">2</text>
<text x="149.6" y="99.8" transform="rotate(-90 149.6 99.8)">3</text>
<text x="175" y="99.8" transform="rotate(-90 175 99.8)">3</text>
<text x="214.6" y="96.3">2</text>
<text x="214.6" y="98.8">3</text>
<text x="214.6" y="101.3">4</text>
<text x="31" y="103.9">2</text>
<text x="95.8" y="103.9">1</text>
<text x="95.8" y="106.4">5</text>
<text x="40.4" y="108.7" transform="rotate(-90 40.4 108.7)">1</text>
<text x="95.8" y="109">6</text>
<text x="95.8" y="111.5">9</text>
<text x="95.2" y="114">11</text>
<text x="95.2" y="119.1">12</text>
<text x="86.1" y="125.2" transform="rotate(-90 86.1 125.2)">8</text>
</g>
</svg>
